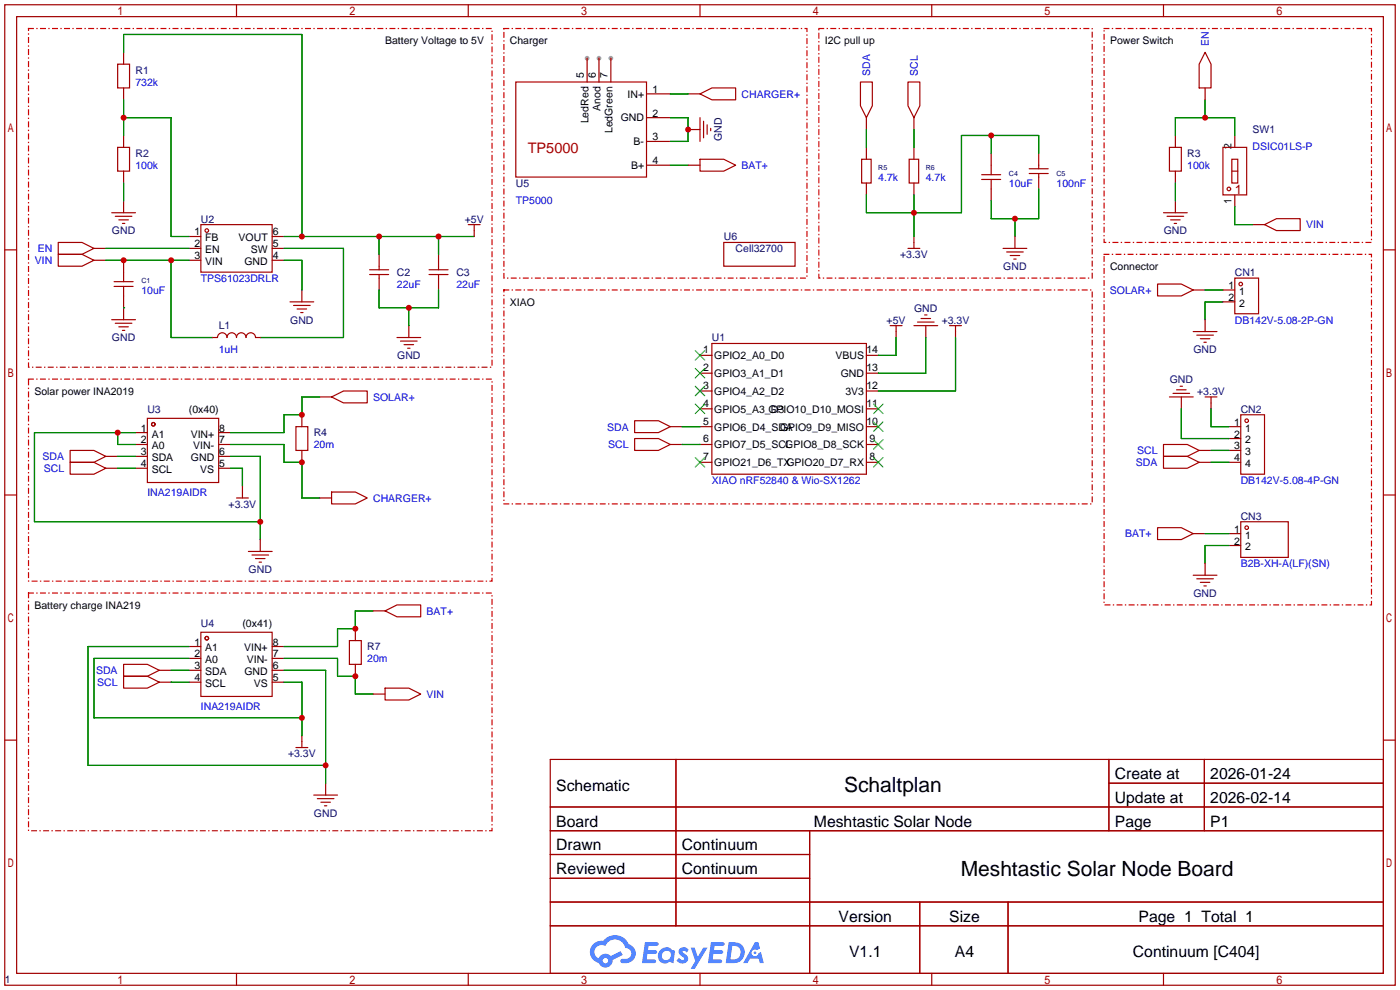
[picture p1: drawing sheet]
<svg xmlns="http://www.w3.org/2000/svg" width="299mm" height="212mm" viewBox="0 0 299 212" stroke-linecap="round" stroke-linejoin="round" font-family="sans-serif">
<g fill="#999">
<circle cx="125.5" cy="12.4" r=".51"/>
<circle cx="128" cy="12.4" r=".51"/>
<circle cx="130.6" cy="12.4" r=".51"/>
</g>
<g fill="none" stroke="#a10000" stroke-width=".25">
<path d="M1 1h297.2v209.6h-297.2zM3.6 3.6h292.1v204.4h-292.1zM50.5 1v2.6M100.1 1v2.6M149.6 1v2.6M199.1 1v2.6M248.7 1v2.6M1 53.4h2.6M295.7 53.4h2.5M1 105.8h2.6M295.7 105.8h2.5M1 158.2h2.6"/>
<path d="M295.7 158.2h2.5M117.6 162.3h178.1v45.7h-178.1zM117.6 172.5h178.1M117.6 177.5h178.1M144.5 162.3v35.6M173 177.5v30.5M237 162.3v15.2M237 167.4h58.7M257.4 162.3v15.2M117.6 182.6h55.4M117.6 192.8h178.1M117.6 187.7h55.4"/>
<path d="M117.6 197.9h178.1M196.6 192.8v15.2M215.4 192.8v15.2M50.5 208v2.6M100.1 208v2.6M149.6 208v2.6M199.1 208v2.6M248.7 208v2.6"/>
</g>
<g fill="#5487ff">
<path d="M145.3 202.7a1.3 1.3 0 0 1 1.9 .3l-.4 .6a.54 .54 0 0 0-.9-.2l.1 .2a1.34 1.34 0 0 1 .9 1.8 1.47 1.47 0 0 1-2.3-.1l.5-.6 .8 .5a.31 .31 0 0 0 .4-.3 .31 .31 0 0 0-.3-.4 1.12 1.12 0 0 1-.7-1.8z"/>
<path d="M147.6 202.5h.9l.6 2 1.2-2h.9l-2.7 4.6h-.9l1-1.7z"/>
<path d="M137.8 201.4h1.7a1.31 1.31 0 0 1 1.2 .2 .4 .4 0 0 1-.3 .5l-1.8 .1-.1 .9h1.6a.4 .4 0 0 1 .4 .4 .4 .4 0 0 1-.5 .4h-1.6l-.2 1.2h1.4a.46 .46 0 0 1 .5 0 .46 .46 0 0 1 .1 .5l-.4 .2h-2.6z"/>
<path d="M151.9 201.4h1.7a1.32 1.32 0 0 1 1.2 .2 .39 .39 0 0 1-.3 .5l-1.8 .1-.1 .9h1.6a.4 .4 0 0 1 .4 .4 .4 .4 0 0 1-.4 .4h-1.7l-.2 1.2h1.4a.46 .46 0 0 1 .5 0 .46 .46 0 0 1 .1 .5l-.4 .2h-2.6z"/>
<path d="M161.3 201.4h.8l.3 1.3-.6 .4a.75 .75 0 0 0-1.1 .3 .75 .75 0 0 0 .5 1 .75 .75 0 0 0 .9-.7l.5-.2 .6 2.3h-.8l-.3-.9h-1.8l-.5 .9h-1z"/>
<path d="M155.7 201.4l-.6 4.4h1.5a2.27 2.27 0 0 0 2.6-2.2 2.27 2.27 0 0 0-2.7-2.2zM156.5 202.1a1.5 1.5 0 0 1 1.8 1.6 1.5 1.5 0 0 1-1.9 1.4h-.3z"/>
<path d="M141.2 203a1.6 1.6 0 0 0-.3 2.3 1.6 1.6 0 0 0 2.3 .2l.7 .3 .3-2.4-.1-.3-.5-.1a1.58 1.58 0 0 0-2.4 0zM141.8 203.5a.98 .98 0 0 1 1.6 .4 .98 .98 0 0 1-1.1 1.3 .94 .94 0 0 1-.9-.7 .94 .94 0 0 1 .4-1z"/>
<path d="M126.8 201.8a2.37 2.37 0 0 0 1.1 4 1.54 1.54 0 0 0 1.8 1 1.54 1.54 0 0 0 1.2-1.6l2.2-1.1-.5-.8-2 1a1.57 1.57 0 0 0-2.7 .5 1.5 1.5 0 0 1-.7-2.1 1.5 1.5 0 0 1 2.2-.5 2.23 2.23 0 0 1 2.3-1.4 2.23 2.23 0 0 1 2 1.8 1.16 1.16 0 0 1 1.2 1.1 1.16 1.16 0 0 1-1.1 1.2h-.7a.47 .47 0 0 0-.5 .4 .47 .47 0 0 0 .4 .5 2.17 2.17 0 0 0 2.5-.9 2.17 2.17 0 0 0-.3-2.7l-.8-.4a3.2 3.2 0 0 0-5.5-.7l-1.1 .1zM128.8 205.3a.6 .6 0 0 1 1.2 0 .6 .6 0 0 1-1.2 0z"/>
<circle cx="161.4" cy="203.6" r=".28"/>
</g>
<g fill="none" stroke="#a10000" stroke-width=".25">
<path d="M25.1 13.7h2.6v5.1h-2.6zM26.4 11.2v2.5M26.4 18.8v2.5M110.2 17.5h28v20.3h-28zM125.5 12.4v5.1M128 12.4v5.1M130.6 12.4v5.1M183.9 17.5h2.5v5.1l-1.2 2.5-1.3-2.5zM194.1 17.5h2.5v5.1l-1.3 2.5-1.2-2.5zM257.6 11.2l1.2 2.5v5.1h-2.5v-5.1zM257.6 18.8v2.5M25.1 31.5h2.6v5.1h-2.6z"/>
<path d="M26.4 29v2.5M26.4 36.6v2.5M138.2 20.1h5.1M138.2 25.1h5.1M138.2 30.2h5.1M138.2 35.3h5.1M147.1 20.1h2.5M147.1 35.3h2.5M147.1 27.7h2.5M149.6 20.1l2.5-1.3h5.1v2.5h-5.1zM149.6 34h5.1l2.5 1.3-2.5 1.3h-5.1zM149.6 25.1v5.1"/>
<path d="M150.4 25.9v3.6M151.1 26.7v2M151.9 27.4v.5M184.1 34h2.1v5.1h-2.1zM185.2 25.1v2.6M185.2 31.5v2.5M185.2 39.1v2.6M194.3 34h2v5.1h-2zM195.3 25.1v2.6M195.3 31.5v2.5M195.3 39.1v2.6M209.8 38.4h4.1"/>
<path d="M209.8 37.3h4.1M211.8 32.8v4.5M211.8 38.4v4.5M220 37.1h4M220 36.1h4M222 32.8v3.3M222 37.1v3.3M249.9 31.5h2.6v5.1h-2.6zM251.2 29v2.5M251.2 36.6v2.5M261.4 31.5h5v10.2h-5zM263.3 34h1.2v5.1h-1.2z"/>
<path d="M263.3 36.6h1.2M263.9 29v2.5M12.4 54.4h5.1l2.6 1.2-2.6 1.3h-5.1zM12.4 51.8h5.1l2.6 1.3-2.6 1.3h-5.1zM20.1 53.1h2.5M20.1 55.6h2.5M23.9 45.5h5.1M24.6 46.2h3.6M25.4 47h2M26.2 47.8h.5M26.4 42.9v2.6M26.4 55.6v4.6"/>
<path d="M40.4 50.5h2.5M40.4 53.1h2.5M40.4 55.6h2.5M42.9 48h15.3v10.2h-15.3zM58.2 50.5h2.5M58.2 53.1h2.5M58.2 55.6h2.5M79 58.7h4.1M79 57.7h4.1M81 54.4v3.3M81 58.7v3.3M91.7 58.7h4.1"/>
<path d="M91.7 57.7h4.1M93.7 54.4v3.3M93.7 58.7v3.3M100.1 48h2.5M101.3 48v2.5M154.7 51.8h15.2v5.1h-15.2zM194.1 53.1h2.5M195.3 50.5v2.6M214.4 53.1h5.1M215.1 53.8h3.6M215.9 54.6h2M216.7 55.4h.5"/>
<path d="M216.9 50.5v2.6M248.7 45.5h5M249.4 46.2h3.6M250.2 47h2M251 47.8h.5M251.2 42.9v2.6M263.9 59.4h5.1v7.7h-5.1zM263.9 41.7v2.5M267.7 48h2.6M270.3 48l2.5-1.3h5.1v2.6h-5.1zM23.9 68.3h5.1M24.4 61.2h4"/>
<path d="M24.4 60.2h4M24.6 69.1h3.6M25.4 69.8h2M26.2 70.6h.5M26.4 61.2v7.1M45.5 72.1h1a1.02 1.02 0 0 1 1-1 1.02 1.02 0 0 1 1 1 1.02 1.02 0 0 1 1-1 1.02 1.02 0 0 1 1 1 1.02 1.02 0 0 1 1.1-1 1.02 1.02 0 0 1 1 1 1.02 1.02 0 0 1 1-1 1.02 1.02 0 0 1 1 1h1M62 64.5h5.1M62.7 65.3h3.6M63.5 66h2M64.3 66.8h.5M64.5 62v2.5M84.8 72.1h5.1"/>
<path d="M85.6 72.9h3.6M86.4 73.7h2M87.1 74.4h.5M87.4 69.6v2.5M149.6 75.9h2.5M149.6 79.8h2.5M152.1 73.4h33.1v27.9h-33.1zM185.2 75.9h2.5M185.2 79.8h2.5M190.2 69.6h2.6M191.5 69.6v2.5M195.3 69.6h5.1"/>
<path d="M196.1 68.8h3.5M196.8 68.1h2.1M197.6 67.3h.5M197.9 69.6v2.5M202.9 69.6h2.6M204.2 69.6v2.5M247.4 60.7h5.1l2.5 1.3-2.5 1.2h-5.1zM255 62h2.6M255 70.9h5.1M255.8 71.6h3.5M256.5 72.4h2.1M257.3 73.2h.5"/>
<path d="M257.6 68.3v2.6M261.4 64.5h2.5M261.4 62h2.5M15 96.3h5.1l2.5 1.2-2.5 1.3h-5.1zM15 98.8h5.1l2.5 1.3-2.5 1.2h-5.1zM22.6 97.5h2.5M29 95h2.5M29 92.5h2.5M29 97.5h2.5M31.5 89.4h15.2v13.7h-15.2zM46.7 95h2.6M46.7 92.5h2.6"/>
<path d="M46.7 97.5h2.6M63.2 91.2h2.6v5.1h-2.6zM64.5 88.6v2.6M64.5 96.3v2.5M68.3 84.8h2.6M70.9 84.8l2.5-1.2h5.1v2.5h-5.1zM135.6 89.9h5.1l2.6 1.3-2.6 1.3h-5.1zM135.6 93.7h5.1l2.6 1.3-2.6 1.3h-5.1zM143.3 91.2h2.5M143.3 95h2.5M149.6 83.6h2.5M149.6 87.4h2.5"/>
<path d="M149.6 91.2h2.5M149.6 95h2.5M149.6 98.8h2.5M185.2 83.6h2.5M185.2 87.4h2.5M185.2 91.2h2.5M185.2 95h2.5M185.2 98.8h2.5M248.7 97.5h5l2.6 1.3-2.6 1.3h-5zM248.7 95h5l2.6 1.3-2.6 1.2h-5zM249.9 84.8h5.1M250.7 84.1h3.6"/>
<path d="M251.5 83.3h2M252.2 82.5h.5M252.5 84.8v2.6M256.3 98.8h2.5M256.3 96.3h2.5M257.6 84.8h2.5M258.8 84.8v2.6M262.6 91.2h2.6M262.6 98.8h2.6M262.6 93.7h2.6M262.6 96.3h2.6M265.2 88.6h5.1v12.7h-5.1z"/>
<path d="M22.6 100.1h2.5M29 100.1h2.5M46.7 100.1h2.6M50.5 106.4h2.6M51.8 103.9v2.5M53.1 117.9h5.1M53.8 118.6h3.6M54.6 119.4h2M55.6 115.3v2.6M68.3 106.4h2.6M70.9 105.2h5l2.6 1.2-2.6 1.3h-5zM247.4 112.8h5.1l2.5 1.2-2.5 1.3h-5.1z"/>
<path d="M255 114h2.6M262.6 114h2.6M262.6 116.6h2.6M265.2 111.5h10.1v7.6h-10.1zM40.4 138.2h2.5M42.9 135.1h15.3v13.7h-15.3zM55.4 120.1h.5M58.2 138.2h2.5M74.7 136.9h2.5v5.1h-2.5zM75.9 134.4v2.5M79.8 130.6h2.5M82.3 130.6l2.5-1.3h5.1v2.5h-5.1z"/>
<path d="M255 122.9h5.1M255.8 123.7h3.5M256.5 124.5h2.1M257.3 125.2h.5M257.6 120.4v2.5M26.4 142h5.1l2.5 1.3-2.5 1.2h-5.1zM26.4 144.5h5.1l2.5 1.3-2.5 1.3h-5.1zM34 143.3h2.6M34 145.8h2.6M40.4 140.7h2.5M40.4 143.3h2.5M40.4 145.8h2.5"/>
<path d="M58.2 140.7h2.5M58.2 143.3h2.5M58.2 145.8h2.5M63.2 159.8h2.6M64.5 157.2v2.6M75.9 142v2.5M79.8 148.3h2.5M82.3 147.1h5.1l2.5 1.2-2.5 1.3h-5.1zM67.1 169.9h5M67.8 170.7h3.6M68.6 171.5h2M69.3 172.2h.5"/>
<path d="M69.6 167.4v2.5"/>
<circle cx="44.2" cy="49.3" r=".38"/>
<circle cx="262.6" cy="40.4" r=".38"/>
<circle cx="265.2" cy="60.7" r=".38"/>
<circle cx="32.8" cy="90.7" r=".38"/>
<circle cx="266.4" cy="89.9" r=".38"/>
<circle cx="266.4" cy="112.8" r=".38"/>
<circle cx="44.2" cy="136.4" r=".38"/>
</g>
<g fill="none" stroke="#3c3" stroke-width=".25">
<path d="M148.6 74.9l2 2.1M148.6 78.7l2 2.1M150.6 74.9l-2 2.1M150.6 78.7l-2 2.1M148.6 82.5l2 2.1M148.6 86.4l2 2M148.6 97.8l2 2M150.6 82.5l-2 2.1M150.6 86.4l-2 2M150.6 97.8l-2 2M186.7 86.4l2 2M186.7 90.2l2 2"/>
<path d="M186.7 94l2 2M186.7 97.8l2 2M188.7 86.4l-2 2M188.7 90.2l-2 2M188.7 94l-2 2M188.7 97.8l-2 2"/>
</g>
<g fill="none" stroke="#008700" stroke-width=".25">
<path d="M26.4 11.2v-3.8h38.1v43.1M26.4 25.1h10.2v25.4h3.8M26.4 21.3v7.7M26.4 39.1v3.8M143.3 25.1h3.8v5.1h-3.8M143.3 20.1h3.8M143.3 35.3h3.8M185.2 27.7v3.8M195.3 27.7v3.8M211.8 29v3.8M222 32.8v-3.8h-16.5v16.5h-20.3v-3.8M251.2 29v-3.9h12.7v3.9"/>
<path d="M251.2 39.1v3.8M257.6 21.3v3.8M22.6 55.6h17.8M22.6 53.1h17.8M36.6 55.6v16.5h8.9M60.7 53.1h12.7v19h-17.8M60.7 55.6h3.8v6.4M60.7 50.5h40.6M81 50.5v3.9M93.7 50.5v3.9M195.3 41.7v8.8M216.9 46.7v3.8"/>
<path d="M222 40.4v6.3h-10.2v-3.8M263.9 44.2v3.8h3.8M26.4 65.8h.1M81 62v3.8h12.7v-3.8M87.4 65.8v3.8M191.5 72.1v3.8h-3.8M197.9 72.1v7.7h-10.2M204.2 72.1v11.5h-16.5M257.6 62h3.8M261.4 64.5h-3.8v3.8M25.1 92.5v2.5h3.9M25.1 97.5h3.9"/>
<path d="M29 92.5h-21.6v19h48.2M49.3 95h11.4v3.8h3.8v7.6h3.8M49.3 97.5h6.3v17.8M68.3 84.8h-3.8v3.8h-3.8v3.9h-11.4M145.8 95h3.8M145.8 91.2h3.8M252.5 87.4v6.3h10.1M258.8 98.8h3.8M258.8 87.4v3.8h3.8M258.8 96.3h3.8M25.1 100.1h3.9M49.3 100.1h2.5v3.8"/>
<path d="M257.6 114h5M262.6 116.6h-5v3.8M40.4 138.2h-21.6v25.4h50.8M79.8 130.6h-3.9v3.8h-3.8v3.8h-11.4M36.6 145.8h3.8M36.6 143.3h3.8M40.4 140.7h-20.3v12.7h44.4M60.7 145.8h3.8v11.4M60.7 140.7h11.4v3.8h3.8v3.8h3.9M60.7 143.3h8.9v24.1"/>
</g>
<path d="M6.1 6.1h99.1v72.4h-99.1zM107.7 6.1h64.8v53.3h-64.8zM175 6.1h58.4v53.3h-58.4zM236 6.1h57.1v45.7h-57.1zM236 54.4h57.1v74.9h-57.1zM107.7 62h125.7v45.7h-125.7zM6.1 81h99.1v43.2h-99.1zM6.1 126.7h99.1v50.8h-99.1z" fill="none" stroke="#c00" stroke-width=".25" stroke-dasharray="1 .8 0 .8"/>
<g fill="#c00">
<circle cx="36.6" cy="55.6" r=".63"/>
<circle cx="26.4" cy="55.6" r=".63"/>
<circle cx="26.4" cy="25.1" r=".63"/>
<circle cx="64.5" cy="50.5" r=".63"/>
<circle cx="81" cy="50.5" r=".63"/>
<circle cx="93.7" cy="50.5" r=".63"/>
<circle cx="87.4" cy="65.8" r=".63"/>
<circle cx="257.6" cy="25.1" r=".63"/>
<circle cx="25.1" cy="92.5" r=".63"/>
<circle cx="55.6" cy="111.5" r=".63"/>
<circle cx="64.5" cy="88.6" r=".63"/>
<circle cx="64.5" cy="98.8" r=".63"/>
<circle cx="216.9" cy="46.7" r=".63"/>
<circle cx="64.5" cy="153.4" r=".63"/>
<circle cx="69.6" cy="163.6" r=".63"/>
<circle cx="75.9" cy="134.4" r=".63"/>
<circle cx="75.9" cy="144.5" r=".63"/>
<circle cx="195.3" cy="45.5" r=".63"/>
<circle cx="211.8" cy="29" r=".63"/>
<circle cx="147.1" cy="27.7" r=".63"/>
</g>
<g font-size="4.5">
<text x="180.4" y="169.4">Schaltplan</text>
<text x="205.3" y="187.1">Meshtastic Solar Node Board</text>
</g>
<g font-size="3.4">
<text x="238.3" y="166.5">Create at</text>
<text x="258.7" y="166.5">2026-01-24</text>
<text x="118.9" y="169">Schematic</text>
<text x="238.3" y="171.6">Update at</text>
<text x="258.7" y="171.6">2026-02-14</text>
<text x="118.9" y="176.6">Board</text>
<text x="174" y="176.6">Meshtastic Solar Node</text>
<text x="238.3" y="176.6">Page</text>
<text x="258.7" y="176.6">P1</text>
<text x="118.9" y="181.7">Drawn</text>
<text x="145.7" y="181.7">Continuum</text>
<text x="118.9" y="186.8">Reviewed</text>
<text x="145.7" y="186.8">Continuum</text>
<text x="179.2" y="197">Version</text>
<text x="202.9" y="197">Size</text>
<text x="243.3" y="197">Page 1 Total 1</text>
<text x="181.5" y="204.6">V1.1</text>
<text x="204.1" y="204.6">A4</text>
<text x="242.1" y="204.6">Continuum [C404]</text>
</g>
<text font-size="3.1" fill="#a00000" x="112.8" y="32.6">TP5000</text>
<text font-size="2.8" fill="#a00000" x="263.9" y="41.5">1</text>
<g font-size="2.2">
<text x="82.3" y="9.5">Battery Voltage to 5V</text>
<text x="109" y="9.5">Charger</text>
<text x="176.3" y="9.5">I2C pull up</text>
<text x="237.2" y="9.5">Power Switch</text>
<text x="124.8" y="16.7" transform="rotate(-90 124.8 16.7)">5</text>
<text x="127.3" y="16.7" transform="rotate(-90 127.3 16.7)">6</text>
<text x="129.9" y="16.7" transform="rotate(-90 129.9 16.7)">7</text>
<text x="128.3" y="23.8" transform="rotate(-90 128.3 23.8)">Anod</text>
<text x="134.1" y="20.9">IN+</text>
<text x="139.4" y="19.9">1</text>
<text x="125.8" y="26.4" transform="rotate(-90 125.8 26.4)">LedRed</text>
<text x="130.9" y="28.5" transform="rotate(-90 130.9 28.5)">LedGreen</text>
<text x="132.7" y="25.9">GND</text>
<text x="139.4" y="24.9">2</text>
<text x="135.4" y="31">B-</text>
<text x="139.4" y="30">3</text>
<text x="139.4" y="35.1">4</text>
<text x="263.2" y="31.9" transform="rotate(-90 263.2 31.9)">2</text>
<text x="134.9" y="36.1">B+</text>
<text x="263.2" y="43.5" transform="rotate(-90 263.2 43.5)">1</text>
<text x="41.6" y="50.3">1</text>
<text x="41.6" y="52.9">2</text>
<text x="43.9" y="51.6">FB</text>
<text x="51" y="51.6">VOUT</text>
<text x="58.3" y="52.9">5</text>
<text x="58.3" y="50.3">6</text>
<text x="41.6" y="55.4">3</text>
<text x="43.9" y="54.1">EN</text>
<text x="43.9" y="56.7">VIN</text>
<text x="52.2" y="56.7">GND</text>
<text x="53.6" y="54.1">SW</text>
<text x="58.3" y="55.4">4</text>
<text x="237.2" y="57.7">Connector</text>
<text x="109" y="65.3">XIAO</text>
<text x="262.5" y="61.8">1</text>
<text x="262.5" y="64.3">2</text>
<text x="264.8" y="63">1</text>
<text x="264.8" y="65.6">2</text>
<text x="150.3" y="75.5">1</text>
<text x="152.7" y="76.8">GPIO2_A0_D0</text>
<text x="178.6" y="76.8">VBUS</text>
<text x="185.2" y="75.5">14</text>
<text x="150.3" y="79.3">2</text>
<text x="150.3" y="83.1">3</text>
<text x="152.7" y="80.6">GPIO3_A1_D1</text>
<text x="179.7" y="80.6">GND</text>
<text x="185.2" y="79.3">13</text>
<text x="185.2" y="83.1">12</text>
<text x="7.4" y="84.4">Solar power INA2019</text>
<text x="40.4" y="88.2">(0x40)</text>
<text x="150.3" y="86.9">4</text>
<text x="152.7" y="84.4">GPIO4_A2_D2</text>
<text x="152.7" y="88.2">GPIO5_A3_D3</text>
<text x="164.2" y="88.2">GPIO10_D10_MOSI</text>
<text x="180.7" y="84.4">3V3</text>
<text x="185.2" y="86.9">11</text>
<text x="30.1" y="92.2">1</text>
<text x="30.1" y="94.8">2</text>
<text x="32.4" y="93.5">A1</text>
<text x="40.8" y="93.5">VIN+</text>
<text x="46.9" y="94.8">7</text>
<text x="46.9" y="92.2">8</text>
<text x="150.3" y="90.7">5</text>
<text x="150.3" y="94.5">6</text>
<text x="152.7" y="92">GPIO6_D4_SDA</text>
<text x="152.7" y="95.8">GPIO7_D5_SCL</text>
<text x="166.7" y="92">GPIO9_D9_MISO</text>
<text x="167.8" y="95.8">GPIO8_D8_SCK</text>
<text x="185.2" y="90.7">10</text>
<text x="185.8" y="94.5">9</text>
<text x="263.8" y="91">1</text>
<text x="263.8" y="93.5">2</text>
<text x="266.1" y="92.2">1</text>
<text x="266.1" y="94.8">2</text>
<text x="30.1" y="97.3">3</text>
<text x="30.1" y="99.9">4</text>
<text x="32.4" y="96.1">A0</text>
<text x="32.4" y="98.6">SDA</text>
<text x="32.4" y="101.1">SCL</text>
<text x="40.8" y="98.6">GND</text>
<text x="41.3" y="96.1">VIN-</text>
<text x="42.8" y="101.1">VS</text>
<text x="46.9" y="99.9">5</text>
<text x="46.9" y="97.3">6</text>
<text x="150.3" y="98.4">7</text>
<text x="152.7" y="99.6">GPIO21_D6_TXGPIO20_D7_RX</text>
<text x="185.8" y="98.4">8</text>
<text x="263.8" y="96.1">3</text>
<text x="263.8" y="98.6">4</text>
<text x="266.1" y="97.3">3</text>
<text x="266.1" y="99.9">4</text>
<text x="263.8" y="113.8">1</text>
<text x="263.8" y="116.4">2</text>
<text x="266.1" y="115.1">1</text>
<text x="266.1" y="117.6">2</text>
<text x="7.4" y="130.1">Battery charge INA219</text>
<text x="41.6" y="138">1</text>
<text x="51.8" y="133.9">(0x41)</text>
<text x="58.3" y="138">8</text>
<text x="41.6" y="140.5">2</text>
<text x="41.6" y="143">3</text>
<text x="43.9" y="139.2">A1</text>
<text x="43.9" y="141.8">A0</text>
<text x="52.2" y="139.2">VIN+</text>
<text x="52.7" y="141.8">VIN-</text>
<text x="58.3" y="143">6</text>
<text x="58.3" y="140.5">7</text>
<text x="41.6" y="145.6">4</text>
<text x="43.9" y="144.3">SDA</text>
<text x="43.9" y="146.9">SCL</text>
<text x="52.2" y="144.3">GND</text>
<text x="54.2" y="146.9">VS</text>
<text x="58.3" y="145.6">5</text>
</g>
<g font-size="2.2" fill="#00f">
<text x="258.4" y="9.9" transform="rotate(-90 258.4 9.9)">EN</text>
<text x="186" y="16.3" transform="rotate(-90 186 16.3)">SDA</text>
<text x="196.1" y="16.3" transform="rotate(-90 196.1 16.3)">SCL</text>
<text x="29" y="18.3">732k</text>
<text x="158.5" y="20.9">CHARGER+</text>
<text x="267.7" y="32.1">DSIC01LS-P</text>
<text x="29" y="36.1">100k</text>
<text x="158.5" y="36.1">BAT+</text>
<text x="187.7" y="38.7">4.7k</text>
<text x="197.9" y="38.7">4.7k</text>
<text x="215.6" y="39.9">10uF</text>
<text x="225.8" y="39.9">100nF</text>
<text x="253.7" y="36.1">100k</text>
<text x="110.2" y="43.5">TP5000</text>
<text x="8.1" y="53.9">EN</text>
<text x="279.1" y="48.8">VIN</text>
<text x="7.4" y="56.4">VIN</text>
<text x="30.2" y="62.8">10uF</text>
<text x="42.9" y="60.3">TPS61023DRLR</text>
<text x="84.8" y="61.5">22uF</text>
<text x="97.5" y="61.5">22uF</text>
<text x="237.2" y="62.8">SOLAR+</text>
<text x="263.9" y="69.1">DB142V-5.08-2P-GN</text>
<text x="46.7" y="75.5">1uH</text>
<text x="79.8" y="85.7">SOLAR+</text>
<text x="67.1" y="95.8">20m</text>
<text x="129.8" y="92">SDA</text>
<text x="130" y="95.8">SCL</text>
<text x="9.1" y="98.4">SDA</text>
<text x="9.4" y="100.9">SCL</text>
<text x="242.8" y="99.6">SDA</text>
<text x="243" y="97.1">SCL</text>
<text x="31.5" y="106">INA219AIDR</text>
<text x="79.8" y="107.2">CHARGER+</text>
<text x="152.1" y="103.4">XIAO nRF52840 &amp; Wio-SX1262</text>
<text x="265.2" y="103.4">DB142V-5.08-4P-GN</text>
<text x="240.5" y="114.9">BAT+</text>
<text x="265.2" y="121.2">B2B-XH-A(LF)(SN)</text>
<text x="91.2" y="131.4">BAT+</text>
<text x="78.5" y="141.5">20m</text>
<text x="20.5" y="144.1">SDA</text>
<text x="20.8" y="146.6">SCL</text>
<text x="91.2" y="149.2">VIN</text>
<text x="42.9" y="151.7">INA219AIDR</text>
</g>
<g font-size="2.2" fill="#000080">
<text x="29" y="15.8">R1</text>
<text x="267.7" y="28.5">SW1</text>
<text x="29" y="33.6">R2</text>
<text x="154.2" y="30.2" transform="rotate(-90 154.2 30.2)">GND</text>
<text x="253.7" y="33.6">R3</text>
<text x="110.2" y="39.9">U5</text>
<text x="42.9" y="47.6">U2</text>
<text x="99.3" y="47.6">+5V</text>
<text x="23.9" y="50.1">GND</text>
<text x="154.7" y="51.4">U6</text>
<text x="157.2" y="53.9">Cell32700</text>
<text x="248.7" y="50.1">GND</text>
<text x="84.8" y="59">C2</text>
<text x="97.5" y="59">C3</text>
<text x="192.4" y="55.2">+3.3V</text>
<text x="214.4" y="57.7">GND</text>
<text x="263.9" y="59">CN1</text>
<text x="46.7" y="70.4">L1</text>
<text x="62" y="69.1">GND</text>
<text x="189.5" y="69.1">+5V</text>
<text x="195.4" y="66.6">GND</text>
<text x="201.3" y="69.1">+3.3V</text>
<text x="23.9" y="73">GND</text>
<text x="84.9" y="76.8">GND</text>
<text x="152.1" y="73">U1</text>
<text x="255.1" y="75.5">GND</text>
<text x="250" y="81.8">GND</text>
<text x="31.5" y="88.2">U3</text>
<text x="255.9" y="84.4">+3.3V</text>
<text x="265.2" y="88.2">CN2</text>
<text x="67.1" y="93.3">R4</text>
<text x="48.9" y="108.5">+3.3V</text>
<text x="265.2" y="111.1">CN3</text>
<text x="53.1" y="122.5">GND</text>
<text x="255.1" y="127.6">GND</text>
<text x="42.9" y="133.9">U4</text>
<text x="78.5" y="139">R7</text>
<text x="61.6" y="161.9">+3.3V</text>
<text x="67.1" y="174.6">GND</text>
<text x="1" y="210.1">1</text>
</g>
<g font-size="1.5" fill="#000080">
<text x="187.7" y="36.3">R5</text>
<text x="197.9" y="36.3">R6</text>
<text x="215.6" y="37.5">C4</text>
<text x="225.8" y="37.5">C5</text>
<text x="30.2" y="60.4">C1</text>
</g>
</svg>
